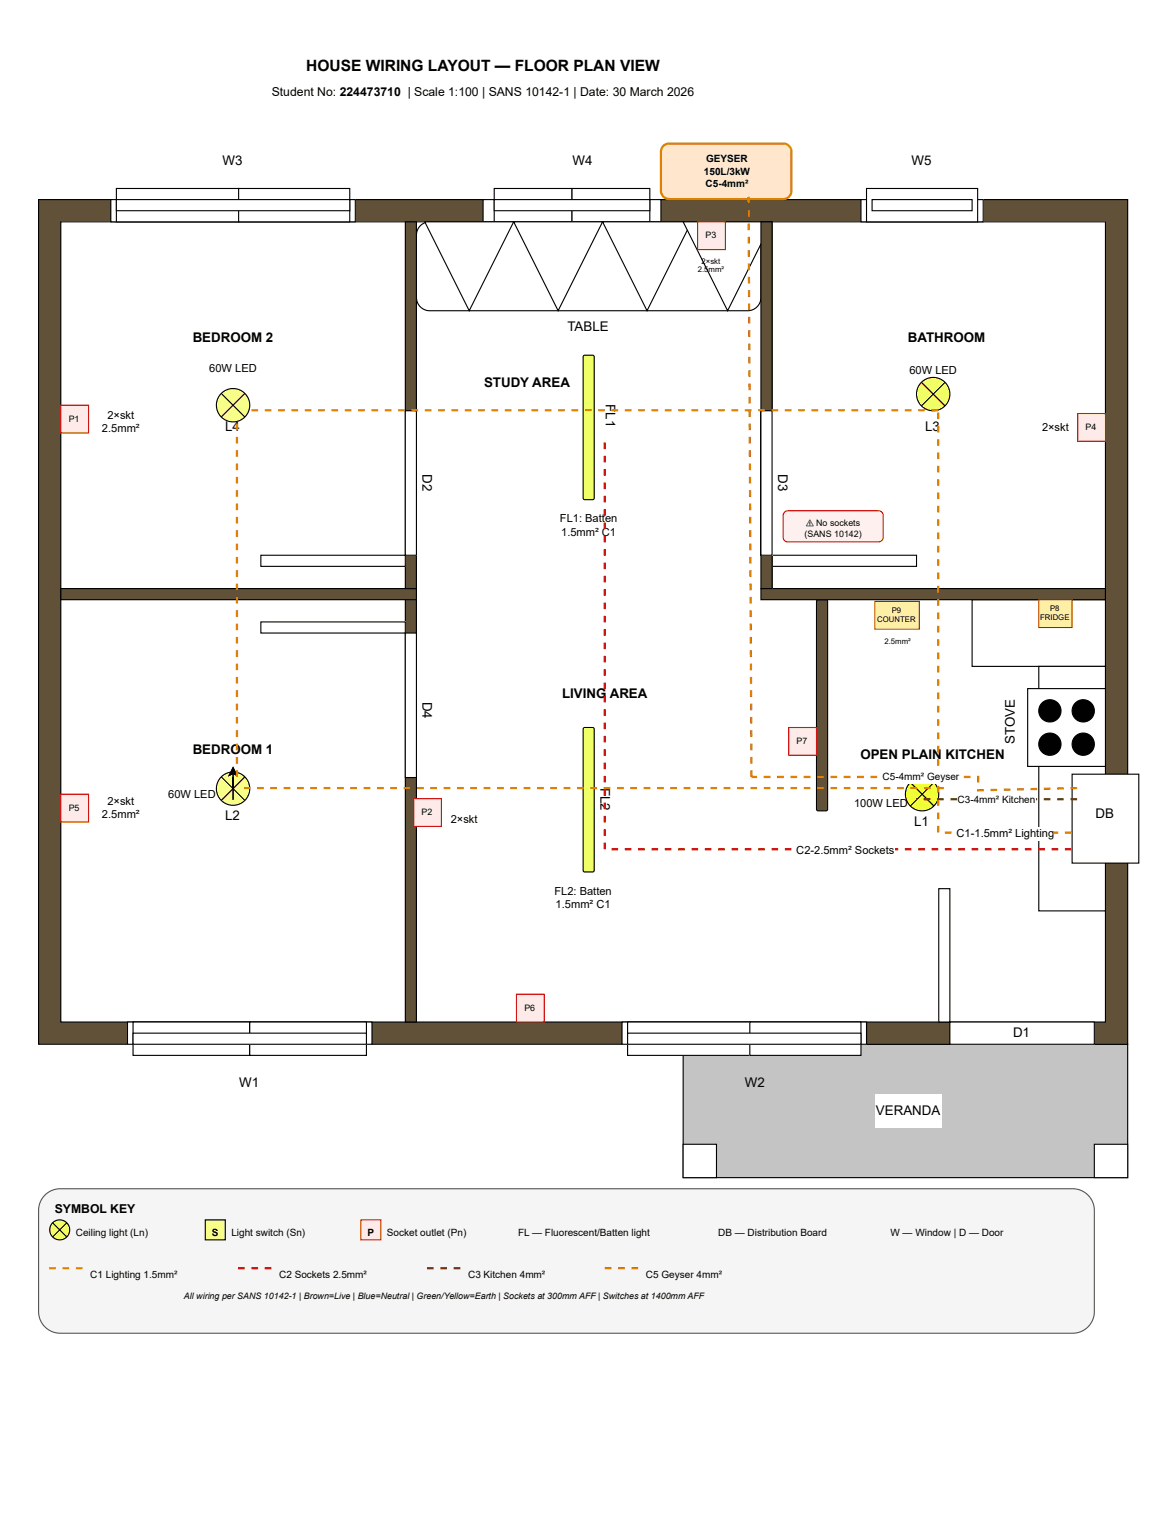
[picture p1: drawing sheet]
<svg xmlns="http://www.w3.org/2000/svg" width="216mm" height="279mm" viewBox="0 0 216 279" stroke-linecap="round" stroke-linejoin="round" font-family="sans-serif">
<path d="M125.4 191.7h81.6v24.5h-81.6z" fill="#c4c4c4"/>
<path d="M125.4 191.7h81.6v24.5h-81.6z" fill="none" stroke="#000" stroke-width=".2"/>
<path d="M7.1 36.6h199.9v155.1h-199.9z" fill="#625139"/>
<path d="M7.1 36.6h199.9v155.1h-199.9z" fill="none" stroke="#000" stroke-width=".2"/>
<path d="M11.2 40.7h191.7v146.9h-191.7z" fill="#fff"/>
<path d="M11.2 40.7h191.7v146.9h-191.7z" fill="none" stroke="#000" stroke-width=".2"/>
<path d="M11.2 108.1h65.3v2h-65.3z" fill="#625139"/>
<path d="M11.2 108.1h65.3v2h-65.3z" fill="none" stroke="#000" stroke-width=".2"/>
<path d="M74.4 40.7h2.1v67.4h-2.1z" fill="#625139"/>
<path d="M74.4 40.7h2.1v67.4h-2.1z" fill="none" stroke="#000" stroke-width=".2"/>
<path d="M74.4 110.1h2.1v77.5h-2.1z" fill="#625139"/>
<path d="M74.4 110.1h2.1v77.5h-2.1z" fill="none" stroke="#000" stroke-width=".2"/>
<circle cx="171.3" cy="72.3" r="3.1" fill="#efff65"/>
<g fill="none" stroke="#000" stroke-width=".2">
<path d="M169.2 70.2l4.3 4.3M173.5 70.2l-4.3 4.3"/>
<circle cx="171.3" cy="72.3" r="3.1"/>
</g>
<circle cx="42.8" cy="144.8" r="3.1" fill="#f6ff88"/>
<g fill="none" stroke="#000" stroke-width=".2">
<path d="M40.6 142.6l4.4 4.3M45 142.6l-4.4 4.3"/>
<circle cx="42.8" cy="144.8" r="3.1"/>
</g>
<path d="M158.1 36.6h22.4v4.1h-22.4z" fill="#fff"/>
<path d="M158.1 36.6h22.4v4.1h-22.4zM160.3 36.6v4.1M178.3 36.6v4.1" fill="none" stroke="#000" stroke-width=".2"/>
<path d="M20.3 36.6h44.9v4.1h-44.9z" fill="#fff"/>
<path d="M20.3 36.6h44.9v4.1h-44.9zM24.8 36.6v4.1M60.7 36.6v4.1" fill="none" stroke="#000" stroke-width=".2"/>
<path d="M88.7 36.6h32.6v4.1h-32.6z" fill="#fff"/>
<path d="M88.7 36.6h32.6v4.1h-32.6zM92 36.6v4.1M118.1 36.6v4.1" fill="none" stroke="#000" stroke-width=".2"/>
<path d="M23.4 187.6h44.9v4.1h-44.9z" fill="#fff"/>
<path d="M23.4 187.6h44.9v4.1h-44.9zM27.9 187.6v4.1M63.8 187.6v4.1" fill="none" stroke="#000" stroke-width=".2"/>
<path d="M114.2 187.6h44.9v4.1h-44.9z" fill="#fff"/>
<path d="M114.2 187.6h44.9v4.1h-44.9zM118.7 187.6v4.1M154.6 187.6v4.1" fill="none" stroke="#000" stroke-width=".2"/>
<path d="M21.4 34.6h22.4v6.1h-22.4z" fill="#fff"/>
<path d="M21.4 34.6h22.4v6.1h-22.4z" fill="none" stroke="#000" stroke-width=".2"/>
<path d="M43.8 34.6h20.4v6.1h-20.4z" fill="#fff"/>
<path d="M43.8 34.6h20.4v6.1h-20.4z" fill="none" stroke="#000" stroke-width=".2"/>
<path d="M90.7 34.6h14.3v6.1h-14.3z" fill="#fff"/>
<path d="M90.7 34.6h14.3v6.1h-14.3z" fill="none" stroke="#000" stroke-width=".2"/>
<path d="M105 34.6h14.3v6.1h-14.3z" fill="#fff"/>
<path d="M105 34.6h14.3v6.1h-14.3z" fill="none" stroke="#000" stroke-width=".2"/>
<path d="M159.1 34.6h20.4v6.1h-20.4z" fill="#fff"/>
<path d="M159.1 34.6h20.4v6.1h-20.4z" fill="none" stroke="#000" stroke-width=".2"/>
<path d="M24.4 187.6h21.4v6.1h-21.4z" fill="#fff"/>
<path d="M24.4 187.6h21.4v6.1h-21.4z" fill="none" stroke="#000" stroke-width=".2"/>
<path d="M45.8 187.6h21.5v6.1h-21.5z" fill="#fff"/>
<path d="M45.8 187.6h21.5v6.1h-21.5z" fill="none" stroke="#000" stroke-width=".2"/>
<path d="M115.2 187.6h22.5v6.1h-22.5z" fill="#fff"/>
<path d="M115.2 187.6h22.5v6.1h-22.5z" fill="none" stroke="#000" stroke-width=".2"/>
<path d="M137.7 187.6h20.4v6.1h-20.4z" fill="#fff"/>
<path d="M137.7 187.6h20.4v6.1h-20.4z" fill="none" stroke="#000" stroke-width=".2"/>
<path d="M174.4 187.6h26.5v4.1h-26.5z" fill="#fff"/>
<path d="M174.4 187.6h26.5v4.1h-26.5z" fill="none" stroke="#000" stroke-width=".2"/>
<path d="M139.7 75.4h2v26.5h-2z" fill="#fff"/>
<path d="M139.7 75.4h2v26.5h-2z" fill="none" stroke="#000" stroke-width=".2"/>
<path d="M74.4 75.4h2.1v26.5h-2.1z" fill="#fff"/>
<path d="M74.4 75.4h2.1v26.5h-2.1z" fill="none" stroke="#000" stroke-width=".2"/>
<path d="M178.5 110.1h24.4v12.2h-24.4z" fill="#fff"/>
<path d="M178.5 110.1h24.4v12.2h-24.4z" fill="none" stroke="#000" stroke-width=".2"/>
<path d="M190.7 122.3h12.2v44.9h-12.2z" fill="#fff"/>
<path d="M190.7 122.3h12.2v44.9h-12.2z" fill="none" stroke="#000" stroke-width=".2"/>
<path d="M196.8 142.1h12.3v16.3h-12.3z" fill="#fff"/>
<path d="M196.8 142.1h12.3v16.3h-12.3z" fill="none" stroke="#000" stroke-width=".2"/>
<path d="M188.7 126.4h14.2v14.3h-14.2z" fill="#fff"/>
<path d="M188.7 126.4h14.2v14.3h-14.2z" fill="none" stroke="#000" stroke-width=".2"/>
<circle cx="198.9" cy="130.5" r="2.04" fill="#010101"/>
<circle cx="198.9" cy="130.5" r="2.04" fill="none" stroke="#000" stroke-width=".2"/>
<circle cx="198.9" cy="136.6" r="2.04" fill="#010101"/>
<circle cx="198.9" cy="136.6" r="2.04" fill="none" stroke="#000" stroke-width=".2"/>
<circle cx="192.7" cy="130.5" r="2.04" fill="#010101"/>
<circle cx="192.7" cy="130.5" r="2.04" fill="none" stroke="#000" stroke-width=".2"/>
<circle cx="192.7" cy="136.6" r="2.04" fill="#010101"/>
<circle cx="192.7" cy="136.6" r="2.04" fill="none" stroke="#000" stroke-width=".2"/>
<path d="M74.4 116.2h2.1v26.5h-2.1z" fill="#fff"/>
<path d="M74.4 116.2h2.1v26.5h-2.1z" fill="none" stroke="#000" stroke-width=".2"/>
<path d="M139.7 75.4h2v26.5h-2z" fill="#fff"/>
<path d="M139.7 75.4h2v26.5h-2z" fill="none" stroke="#000" stroke-width=".2"/>
<path d="M107.1 65.3l1.7-.1 .3 .3v25.9l-.3 .3h-1.4l-.3-.3z" fill="#efff65"/>
<path d="M107.1 65.3l1.7-.1 .3 .3v25.9l-.3 .3h-1.4l-.3-.3z" fill="none" stroke="#000" stroke-width=".2"/>
<path d="M107.1 133.6h1.7l.3 .3v25.9l-.3 .3h-1.4l-.3-.3z" fill="#efff65"/>
<path d="M107.1 133.6h1.7l.3 .3v25.9l-.3 .3h-1.4l-.3-.3z" fill="none" stroke="#000" stroke-width=".2"/>
<path d="M150 110.2l1.6-.1 .3 .3v38.1l-.3 .4h-1.4l-.3-.4z" fill="#625139"/>
<path d="M150 110.2l1.6-.1 .3 .3v38.1l-.3 .4h-1.4l-.3-.4z" fill="none" stroke="#000" stroke-width=".2"/>
<path d="M77.2 41.4l.8-.5 .9-.2h58.4a2.45 2.45 0 0 1 2.4 2.5v11.4a2.45 2.45 0 0 1-2.4 2.4h-58.4a2.45 2.45 0 0 1-2.4-2.4v-11.6l.2-.9z" fill="#fff"/>
<path d="M77.2 41.4l.8-.5 .9-.2h58.4a2.45 2.45 0 0 1 2.4 2.5v11.4a2.45 2.45 0 0 1-2.4 2.4h-58.4a2.45 2.45 0 0 1-2.4-2.4v-11.6l.2-.9z" fill="none" stroke="#000" stroke-width=".2"/>
<path d="M141.7 101.9h26.6v2.1h-26.6z" fill="#fff"/>
<path d="M141.7 101.9h26.6v2.1h-26.6z" fill="none" stroke="#000" stroke-width=".2"/>
<path d="M47.9 101.9h26.5v2.1h-26.5z" fill="#fff"/>
<path d="M47.9 101.9h26.5v2.1h-26.5z" fill="none" stroke="#000" stroke-width=".2"/>
<path d="M47.9 114.2h26.5v2h-26.5z" fill="#fff"/>
<path d="M47.9 114.2h26.5v2h-26.5z" fill="none" stroke="#000" stroke-width=".2"/>
<path d="M172.3 163.1h2.1v24.5h-2.1z" fill="#fff"/>
<path d="M172.3 163.1h2.1v24.5h-2.1z" fill="none" stroke="#000" stroke-width=".2"/>
<path d="M139.7 108.1h63.2v2h-63.2z" fill="#625139"/>
<path d="M139.7 108.1h63.2v2h-63.2z" fill="none" stroke="#000" stroke-width=".2"/>
<circle cx="169.3" cy="145.8" r="3.1" fill="#f0ff36"/>
<g fill="none" stroke="#010101" stroke-width=".2">
<path d="M167.1 143.6l4.4 4.4M171.5 143.6l-4.4 4.4"/>
<circle cx="169.3" cy="145.8" r="3.1"/>
</g>
<path d="M78 40.7h16.3l-8.2 16.3z" fill="#fff"/>
<path d="M78 40.7h16.3l-8.2 16.3z" fill="none" stroke="#000" stroke-width=".2"/>
<path d="M94.3 40.7h16.3l-8.1 16.3z" fill="#fff"/>
<path d="M94.3 40.7h16.3l-8.1 16.3z" fill="none" stroke="#000" stroke-width=".2"/>
<path d="M110.6 40.7h16.3l-8.1 16.3z" fill="#fff"/>
<path d="M110.6 40.7h16.3l-8.1 16.3z" fill="none" stroke="#000" stroke-width=".2"/>
<circle cx="130.5" cy="42.8" r="1.02" fill="#fff"/>
<circle cx="130.5" cy="42.8" r="1.02" fill="none" stroke="#000" stroke-width=".2"/>
<circle cx="128" cy="42.8" r="1.02" fill="#fff"/>
<circle cx="128" cy="42.8" r="1.02" fill="none" stroke="#000" stroke-width=".2"/>
<path d="M125.4 40.7h16.3l-8.1 16.3z" fill="#fff"/>
<path d="M125.4 40.7h16.3l-8.1 16.3z" fill="none" stroke="#000" stroke-width=".2"/>
<path d="M139.7 40.7h2v67.4h-2z" fill="#625139"/>
<path d="M139.7 40.7h2v67.4h-2zM42.8 140.9l.7 1.5-.7-.4-.7 .4zM42.8 142v4.8" fill="none" stroke="#000" stroke-width=".2"/>
<path d="M42.8 140.9l.7 1.5-.7-.4-.7 .4z" fill="#000"/>
<path d="M21.4 36.6h42.8v2.1h-42.8z" fill="#fff"/>
<path d="M21.4 36.6h42.8v2.1h-42.8z" fill="none" stroke="#000" stroke-width=".2"/>
<path d="M90.7 36.6h28.6v2.1h-28.6z" fill="#fff"/>
<path d="M90.7 36.6h28.6v2.1h-28.6z" fill="none" stroke="#000" stroke-width=".2"/>
<path d="M160.1 36.6h18.4v2.1h-18.4z" fill="#fff"/>
<path d="M160.1 36.6h18.4v2.1h-18.4z" fill="none" stroke="#000" stroke-width=".2"/>
<path d="M115.2 189.7h42.9v2h-42.9z" fill="#fff"/>
<path d="M115.2 189.7h42.9v2h-42.9z" fill="none" stroke="#000" stroke-width=".2"/>
<path d="M24.4 189.7h42.9v2h-42.9z" fill="#fff"/>
<path d="M24.4 189.7h42.9v2h-42.9z" fill="none" stroke="#000" stroke-width=".2"/>
<path d="M139.7 75.4h2v26.5h-2z" fill="#fff"/>
<path d="M139.7 75.4h2v26.5h-2z" fill="none" stroke="#000" stroke-width=".2"/>
<path d="M125.4 210.1h6.1v6.1h-6.1z" fill="#fff"/>
<path d="M125.4 210.1h6.1v6.1h-6.1z" fill="none" stroke="#000" stroke-width=".2"/>
<path d="M200.9 210.1h6.1v6.1h-6.1z" fill="#fff"/>
<path d="M200.9 210.1h6.1v6.1h-6.1z" fill="none" stroke="#000" stroke-width=".2"/>
<path d="M160.6 200.9h12.3v6.1h-12.3z" fill="#fff"/>
<path d="M11.2 74.4h5.1v5.1h-5.1z" fill="#ffeaea"/>
<path d="M11.2 74.4h5.1v5.1h-5.1z" fill="none" stroke="#c00" stroke-width=".2"/>
<path d="M75.9 146.6h5.1v5.1h-5.1z" fill="#ffeaea"/>
<path d="M75.9 146.6h5.1v5.1h-5.1z" fill="none" stroke="#c00" stroke-width=".2"/>
<path d="M128.1 40.7h5.1v5.1h-5.1z" fill="#ffeaea"/>
<path d="M128.1 40.7h5.1v5.1h-5.1z" fill="none" stroke="#c00" stroke-width=".2"/>
<path d="M197.8 75.9h5.1v5.1h-5.1z" fill="#ffeaea"/>
<path d="M197.8 75.9h5.1v5.1h-5.1z" fill="none" stroke="#c00" stroke-width=".2"/>
<path d="M144 94l.6-.2h16.7a.86 .86 0 0 1 .8 .8v4a.86 .86 0 0 1-.8 .9h-16.7a.86 .86 0 0 1-.8-.9v-4z" fill="#fff0f0"/>
<path d="M144 94l.6-.2h16.7a.86 .86 0 0 1 .8 .8v4a.86 .86 0 0 1-.8 .9h-16.7a.86 .86 0 0 1-.8-.9v-4z" fill="none" stroke="#c00" stroke-width=".2"/>
<path d="M11.2 145.8h5.1v5.1h-5.1z" fill="#ffeaea"/>
<path d="M11.2 145.8h5.1v5.1h-5.1z" fill="none" stroke="#c00" stroke-width=".2"/>
<path d="M94.8 182.5h5.1v5.1h-5.1z" fill="#ffeaea"/>
<path d="M94.8 182.5h5.1v5.1h-5.1z" fill="none" stroke="#c00" stroke-width=".2"/>
<path d="M144.8 133.6h5.1v5.1h-5.1z" fill="#ffeaea"/>
<path d="M144.8 133.6h5.1v5.1h-5.1z" fill="none" stroke="#c00" stroke-width=".2"/>
<path d="M190.7 110.1h6.1v5.1h-6.1z" fill="#fff0aa"/>
<path d="M190.7 110.1h6.1v5.1h-6.1z" fill="none" stroke="#840" stroke-width=".2"/>
<path d="M160.6 110.4h8.2v5.1h-8.2z" fill="#fff0aa"/>
<path d="M160.6 110.4h8.2v5.1h-8.2z" fill="none" stroke="#840" stroke-width=".2"/>
<path d="M121.8 26.8l.5-.3 .6-.2h20.9a1.53 1.53 0 0 1 1.5 1.6v7.1a1.53 1.53 0 0 1-1.5 1.5h-20.9a1.53 1.53 0 0 1-1.6-1.5v-7.3z" fill="#ffe6cc"/>
<path d="M121.8 26.8l.5-.3 .6-.2h20.9a1.53 1.53 0 0 1 1.5 1.6v7.1a1.53 1.53 0 0 1-1.5 1.5h-20.9a1.53 1.53 0 0 1-1.6-1.5v-7.3z" fill="none" stroke="#d79b00" stroke-width=".41"/>
<path d="M195.5 152.6h1.2v.4h-1.2zM193.1 152.6h1.2v.4h-1.2zM190.6 152.6h1.2v.4h-1.2zM188.2 152.6h1.2v.4h-1.2zM185.7 152.6h1.2v.4h-1.2zM183.3 152.6h1.2v.4h-1.2zM180.8 152.6h1.2v.4h-1.2zM178.4 152.6h1.2v.4h-1.2zM175.9 152.6h1.2v.4h-1.2zM173.5 152.6h1.2v.4h-1.2z" fill="#e08000"/>
<path d="M175.7 151.8h17.8v2.5h-17.8z" fill="#fff"/>
<g fill="#e08000">
<path d="M172 151.6h.4v1.2h-.4zM172 149.2h.4v1.2h-.4zM172 146.7h.4v1.2h-.4zM172 144.3h.4v1.2h-.4zM172 141.8h.4v1.2h-.4zM172 139.4h.4v1.2h-.4zM172 136.9h.4v1.2h-.4zM172 134.5h.4v1.2h-.4zM172 132h.4v1.2h-.4zM172 129.6h.4v1.2h-.4zM172 127.1h.4v1.3h-.4zM172 124.7h.4v1.2h-.4zM172 122.2h.4v1.3h-.4zM172 119.8h.4v1.2h-.4zM172 117.3h.4v1.3h-.4zM172 114.9h.4v1.2h-.4zM172 112.4h.4v1.3h-.4zM172 110h.4v1.2h-.4zM172 107.5h.4v1.3h-.4zM172 105.1h.4v1.2h-.4zM172 102.6h.4v1.3h-.4zM172 100.2h.4v1.2h-.4zM172 97.7h.4v1.3h-.4zM172 95.3h.4v1.2h-.4zM172 92.9h.4v1.2h-.4zM172 90.4h.4v1.2h-.4zM172 88h.4v1.2h-.4zM172 85.5h.4v1.2h-.4zM172 83.1h.4v1.2h-.4zM172 80.6h.4v1.2h-.4zM172 78.2h.4v1.2h-.4zM172 75.7h.4v1.2h-.4z"/>
<path d="M171 75.1h1.2v.4h-1.2zM168.6 75.1h1.2v.4h-1.2zM166.1 75.1h1.2v.4h-1.2zM163.7 75.1h1.2v.4h-1.2zM161.2 75.1h1.2v.4h-1.2zM158.8 75.1h1.2v.4h-1.2zM156.3 75.1h1.3v.4h-1.3zM153.9 75.1h1.2v.4h-1.2zM151.4 75.1h1.3v.4h-1.3zM149 75.1h1.2v.4h-1.2zM146.5 75.1h1.3v.4h-1.3zM144.1 75.1h1.2v.4h-1.2zM141.6 75.1h1.3v.4h-1.3zM139.2 75.1h1.2v.4h-1.2zM136.7 75.1h1.3v.4h-1.3zM134.3 75.1h1.2v.4h-1.2zM131.8 75.1h1.3v.4h-1.3zM129.4 75.1h1.2v.4h-1.2zM126.9 75.1h1.3v.4h-1.3zM124.5 75.1h1.2v.4h-1.2zM122.1 75.1h1.2v.4h-1.2zM119.6 75.1h1.2v.4h-1.2zM117.2 75.1h1.2v.4h-1.2zM114.7 75.1h1.2v.4h-1.2zM112.3 75.1h1.2v.4h-1.2zM109.8 75.1h1.2v.4h-1.2zM107.4 75.1h1.2v.4h-1.2zM104.9 75.1h1.2v.4h-1.2zM102.5 75.1h1.2v.4h-1.2zM100 75.1h1.2v.4h-1.2zM97.6 75.1h1.2v.4h-1.2zM95.1 75.1h1.2v.4h-1.2zM92.7 75.1h1.2v.4h-1.2zM90.2 75.1h1.2v.4h-1.2zM87.8 75.1h1.2v.4h-1.2zM85.3 75.1h1.3v.4h-1.3zM82.9 75.1h1.2v.4h-1.2zM80.4 75.1h1.3v.4h-1.3zM78 75.1h1.2v.4h-1.2zM75.5 75.1h1.3v.4h-1.3zM73.1 75.1h1.2v.4h-1.2zM70.6 75.1h1.3v.4h-1.3zM68.2 75.1h1.2v.4h-1.2zM65.7 75.1h1.3v.4h-1.3zM63.3 75.1h1.2v.4h-1.2zM60.8 75.1h1.3v.4h-1.3zM58.4 75.1h1.2v.4h-1.2zM55.9 75.1h1.3v.4h-1.3zM53.5 75.1h1.2v.4h-1.2zM51.1 75.1h1.2v.4h-1.2zM48.6 75.1h1.2v.4h-1.2zM46.2 75.1h1.2v.4h-1.2zM43.7 75.1h1.2v.4h-1.2z"/>
</g>
<path d="M195.5 155.7h1.2v.4h-1.2zM193.1 155.7h1.2v.4h-1.2zM190.6 155.7h1.2v.4h-1.2zM188.2 155.7h1.2v.4h-1.2zM185.7 155.7h1.2v.4h-1.2zM183.3 155.7h1.2v.4h-1.2zM180.8 155.7h1.2v.4h-1.2zM178.4 155.7h1.2v.4h-1.2zM175.9 155.7h1.2v.4h-1.2zM173.5 155.7h1.2v.4h-1.2zM171 155.7h1.2v.4h-1.2zM168.6 155.7h1.2v.4h-1.2zM166.1 155.7h1.2v.4h-1.2zM163.7 155.7h1.2v.4h-1.2zM161.2 155.7h1.2v.4h-1.2zM158.8 155.7h1.2v.4h-1.2zM156.3 155.7h1.3v.4h-1.3zM153.9 155.7h1.2v.4h-1.2zM151.4 155.7h1.3v.4h-1.3zM149 155.7h1.2v.4h-1.2zM146.5 155.7h1.3v.4h-1.3zM144.1 155.7h1.2v.4h-1.2zM141.6 155.7h1.3v.4h-1.3zM139.2 155.7h1.2v.4h-1.2zM136.7 155.7h1.3v.4h-1.3zM134.3 155.7h1.2v.4h-1.2zM131.8 155.7h1.3v.4h-1.3zM129.4 155.7h1.2v.4h-1.2zM126.9 155.7h1.3v.4h-1.3zM124.5 155.7h1.2v.4h-1.2zM122.1 155.7h1.2v.4h-1.2zM119.6 155.7h1.2v.4h-1.2zM117.2 155.7h1.2v.4h-1.2zM114.7 155.7h1.2v.4h-1.2zM112.3 155.7h1.2v.4h-1.2z" fill="#c00"/>
<path d="M146.1 154.9h18.2v2.4h-18.2z" fill="#fff"/>
<path d="M110.8 154.7h.4v1.2h-.4zM110.8 152.2h.4v1.2h-.4zM110.8 149.8h.4v1.2h-.4zM110.8 147.3h.4v1.2h-.4zM110.8 144.9h.4v1.2h-.4zM110.8 142.4h.4v1.3h-.4zM110.8 140h.4v1.2h-.4zM110.8 137.5h.4v1.3h-.4zM110.8 135.1h.4v1.2h-.4zM110.8 132.6h.4v1.3h-.4zM110.8 130.2h.4v1.2h-.4zM110.8 127.7h.4v1.3h-.4zM110.8 125.3h.4v1.2h-.4zM110.8 122.8h.4v1.3h-.4zM110.8 120.4h.4v1.2h-.4zM110.8 117.9h.4v1.3h-.4zM110.8 115.5h.4v1.2h-.4zM110.8 113h.4v1.3h-.4zM110.8 110.6h.4v1.2h-.4zM110.8 108.2h.4v1.2h-.4zM110.8 105.7h.4v1.2h-.4zM110.8 103.3h.4v1.2h-.4zM110.8 100.8h.4v1.2h-.4zM110.8 98.4h.4v1.2h-.4zM110.8 95.9h.4v1.2h-.4zM110.8 93.5h.4v1.2h-.4zM110.8 91h.4v1.2h-.4zM110.8 88.6h.4v1.2h-.4zM110.8 86.1h.4v1.2h-.4zM110.8 83.7h.4v1.2h-.4zM110.8 81.2h.4v1.2h-.4z" fill="#c00"/>
<path d="M196.5 146.5h1.2v.4h-1.2zM194.1 146.5h1.2v.4h-1.2zM191.6 146.5h1.2v.4h-1.2zM189.2 146.5h1.2v.4h-1.2zM186.7 146.5h1.3v.4h-1.3zM184.3 146.5h1.2v.4h-1.2zM181.8 146.5h1.3v.4h-1.3zM179.4 146.5h1.2v.4h-1.2zM176.9 146.5h1.3v.4h-1.3zM174.5 146.5h1.2v.4h-1.2zM172 146.5h1.3v.4h-1.3zM169.6 146.5h1.2v.4h-1.2zM168.2 146.5h.2v.4h-.2z" fill="#840"/>
<path d="M175.7 145.7h14.5v2.2h-14.5z" fill="#fff"/>
<path d="M196.5 144.5h1.2l.1 .4h-1.3zM194.1 144.6l1.2-.1v.4l-1.2 .1zM191.6 144.6h1.2l.1 .4h-1.3zM189.2 144.7l1.2-.1v.4l-1.2 .1zM186.7 144.7h1.3v.4h-1.3zM184.3 144.8l1.2-.1v.5h-1.2zM181.8 144.8h1.3v.4h-1.3zM179.4 144.9h.4v.2h-.2v-.2h1v.4h-1.2zM179.4 142.4h.4v1.3h-.4v-1.1h.2v.2h-.2zM176.9 142.4h1.3v.4h-1.3zM174.5 142.4h1.2v.4h-1.2zM172 142.4h1.3v.4h-1.3zM169.6 142.4h1.2v.4h-1.2zM167.1 142.4h1.3v.4h-1.3zM164.7 142.4h1.2v.4h-1.2zM162.3 142.4h1.2v.4h-1.2zM159.8 142.4h1.2v.4h-1.2zM157.4 142.4h1.2v.4h-1.2zM154.9 142.4h1.2v.4h-1.2zM152.5 142.4h1.2v.4h-1.2zM150 142.4h1.2v.4h-1.2zM147.6 142.4h1.2v.4h-1.2zM145.1 142.4h1.2v.4h-1.2zM142.7 142.4h1.2v.4h-1.2zM140.2 142.4h1.2v.4h-1.2zM138 142.4h1v.4h-1z" fill="#c60"/>
<path d="M162 141.6h14.1v2.3h-14.1z" fill="#fff"/>
<path d="M137.8 141.4h.4v1.2h-.4zM137.7 139h.5v1.2h-.4zM137.7 136.5h.4v1.2h-.4zM137.7 134.1h.4v1.2h-.4zM137.7 131.6h.4v1.2h-.4zM137.7 129.2h.4v1.2h-.4zM137.7 126.7h.4v1.2h-.4zM137.7 124.3h.4v1.2h-.4zM137.7 121.8h.4v1.2h-.4zM137.6 119.4h.5v1.2h-.4zM137.6 116.9h.4v1.2l-.4 .1zM137.6 114.5h.4v1.2h-.4zM137.6 112h.4v1.3h-.4zM137.6 109.6h.4v1.2h-.4zM137.6 107.1h.4v1.3h-.4zM137.6 104.7h.4v1.2h-.4zM137.6 102.2h.4v1.3h-.4zM137.5 99.8h.5v1.2h-.4zM137.5 97.3h.4v1.3h-.4zM137.5 94.9h.4v1.2h-.4zM137.5 92.4h.4v1.3h-.4zM137.5 90h.4v1.2h-.4zM137.5 87.5h.4v1.3h-.4zM137.5 85.1h.4v1.2h-.4zM137.5 82.7l.4-.1v1.3h-.4zM137.4 80.2h.5v1.2h-.4zM137.4 77.8h.4v1.2h-.4zM137.4 75.3h.4v1.2h-.4zM137.4 72.9h.4v1.2h-.4zM137.4 70.4h.4v1.2h-.4zM137.4 68h.4v1.2h-.4zM137.4 65.5h.4v1.2h-.4zM137.4 63.1h.4v1.2h-.4zM137.3 60.6h.5v1.2h-.4zM137.3 58.2h.4v1.2h-.4zM137.3 55.7h.4v1.2h-.4zM137.3 53.3h.4v1.2h-.4zM137.3 50.8h.4v1.2h-.4zM137.3 48.4h.4v1.2h-.4zM137.3 45.9h.4v1.2l-.4 .1zM137.3 43.5h.4v1.2h-.4zM137.2 41h.5v1.3h-.4zM137.2 38.6h.4v1.2h-.4zM137.2 36.1h.4v1.3h-.4z" fill="#c60"/>
<path d="M8.2 219.4l1.3-.9 1.6-.3h185.8a4 4 0 0 1 4 4v18.6a4 4 0 0 1-4 3.9h-185.8a4 4 0 0 1-4-3.9v-18.9l.4-1.5z" fill="#f5f5f5"/>
<path d="M8.2 219.4l1.3-.9 1.6-.3h185.8a4 4 0 0 1 4 4v18.6a4 4 0 0 1-4 3.9h-185.8a4 4 0 0 1-4-3.9v-18.9l.4-1.5z" fill="none" stroke="#555" stroke-width=".2"/>
<circle cx="11" cy="225.8" r="1.84" fill="#efff65"/>
<g fill="none" stroke="#000" stroke-width=".2">
<path d="M9.7 224.5l2.6 2.6M12.3 224.5l-2.6 2.6"/>
<circle cx="11" cy="225.8" r="1.84"/>
</g>
<path d="M37.7 223.9h3.7v3.7h-3.7z" fill="#ff8"/>
<path d="M37.7 223.9h3.7v3.7h-3.7z" fill="none" stroke="#000" stroke-width=".2"/>
<path d="M66.3 223.9h3.6v3.7h-3.6z" fill="#ffeaea"/>
<path d="M66.3 223.9h3.6v3.7h-3.6z" fill="none" stroke="#c00" stroke-width=".2"/>
<path d="M9 232.6h1.2v.4h-1.2zM11.5 232.6h1.2v.4h-1.2zM13.9 232.6h1.2v.4h-1.2z" fill="#e08000"/>
<path d="M43.7 232.6h1.2v.4h-1.2zM46.2 232.6h1.2v.4h-1.2zM48.6 232.6h1.2v.4h-1.2z" fill="#c00"/>
<path d="M78.4 232.6h1.2v.4h-1.2zM80.8 232.6h1.3v.4h-1.3zM83.3 232.6h1.2v.4h-1.2z" fill="#840"/>
<path d="M111 232.6h1.3v.4h-1.3zM113.5 232.6h1.2v.4h-1.2zM115.9 232.6h1.3v.4h-1.3z" fill="#c60"/>
<g fill="#e08000">
<path d="M172 144.5h1.3v.4h-1.3zM169.6 144.5h1.2v.4h-1.2zM167.1 144.5h1.3v.4h-1.3zM164.7 144.5h1.2v.4h-1.2zM162.2 144.5h1.3v.4h-1.3zM159.8 144.5h1.2v.4h-1.2zM157.3 144.5h1.3v.4h-1.3zM154.9 144.5h1.2v.4h-1.2zM152.5 144.5h1.2v.4h-1.2zM150 144.5h1.2v.4h-1.2zM147.6 144.5h1.2v.4h-1.2zM145.1 144.5h1.2v.4h-1.2zM142.7 144.5h1.2v.4h-1.2zM140.2 144.5h1.2v.4h-1.2zM137.8 144.5h1.2v.4h-1.2zM135.3 144.5h1.2v.4h-1.2zM132.9 144.5h1.2v.4h-1.2zM130.4 144.5h1.2v.4h-1.2zM128 144.5h1.2v.4h-1.2zM125.5 144.5h1.2v.4h-1.2zM123.1 144.5h1.2v.4h-1.2zM120.6 144.5h1.2v.4h-1.2zM118.2 144.5h1.2v.4h-1.2zM115.7 144.5h1.3v.4h-1.3zM113.3 144.5h1.2v.4h-1.2zM110.8 144.5h1.3v.4h-1.3zM108.4 144.5h1.2v.4h-1.2zM105.9 144.5h1.3v.4h-1.3zM103.5 144.5h1.2v.4h-1.2zM101 144.5h1.3v.4h-1.3zM98.6 144.5h1.2v.4h-1.2zM96.1 144.5h1.3v.4h-1.3zM93.7 144.5h1.2v.4h-1.2zM91.2 144.5h1.3v.4h-1.3zM88.8 144.5h1.2v.4h-1.2zM86.3 144.5h1.3v.4h-1.3zM83.9 144.5h1.2v.4h-1.2zM81.5 144.5h1.2v.4h-1.2zM79 144.5h1.2v.4h-1.2zM76.6 144.5h1.2v.4h-1.2zM74.1 144.5h1.2v.4h-1.2zM71.7 144.5h1.2v.4h-1.2zM69.2 144.5h1.2v.4h-1.2zM66.8 144.5h1.2v.4h-1.2zM64.3 144.5h1.2v.4h-1.2zM61.9 144.5h1.2v.4h-1.2zM59.4 144.5h1.2v.4h-1.2zM57 144.5h1.2v.4h-1.2zM54.5 144.5h1.2v.4h-1.2zM52.1 144.5h1.2v.4h-1.2zM49.6 144.5h1.2v.4h-1.2zM47.2 144.5h1.2v.4h-1.2zM44.7 144.5h1.3v.4h-1.3z"/>
<path d="M43.3 141.4h.4v1.2h-.4zM43.3 139h.4v1.2h-.4zM43.3 136.5h.4v1.2h-.4zM43.3 134.1h.4v1.2h-.4zM43.3 131.6h.4v1.2h-.4zM43.3 129.2h.4v1.2h-.4zM43.3 126.7h.4v1.2h-.4zM43.3 124.3h.4v1.2h-.4zM43.3 121.8h.4v1.2h-.4zM43.3 119.4h.4v1.2h-.4zM43.3 116.9h.4v1.2h-.4zM43.3 114.5h.4v1.2h-.4zM43.3 112h.4v1.3h-.4zM43.3 109.6h.4v1.2h-.4zM43.3 107.1h.4v1.3h-.4zM43.3 104.7h.4v1.2h-.4zM43.3 102.2h.4v1.3h-.4zM43.3 99.8h.4v1.2h-.4zM43.3 97.3h.4v1.3h-.4zM43.3 94.9h.4v1.2h-.4zM43.3 92.4h.4v1.3h-.4zM43.3 90h.4v1.2h-.4zM43.3 87.5h.4v1.3h-.4zM43.3 85.1h.4v1.2h-.4zM43.3 82.6h.4v1.3h-.4zM43.3 80.2h.4v1.2h-.4zM43.3 77.8h.4v1.2h-.4z"/>
</g>
<circle cx="42.8" cy="74.4" r="3.1" fill="#f6ff88"/>
<g fill="none" stroke="#000" stroke-width=".2">
<path d="M40.6 72.2l4.4 4.4M45 72.2l-4.4 4.4"/>
<circle cx="42.8" cy="74.4" r="3.1"/>
</g>
<text font-size="2.9" x="56.2" y="13.1">HOUSE WIRING LAYOUT — FLOOR PLAN VIEW</text>
<g font-size="2.4">
<text x="40.9" y="30.2">W3</text>
<text x="105.1" y="30.2">W4</text>
<text x="167.3" y="30.2">W5</text>
<text x="35.4" y="62.9">BEDROOM 2</text>
<text x="104.2" y="60.8">TABLE</text>
<text x="166.7" y="62.9">BATHROOM</text>
<text x="88.9" y="71">STUDY AREA</text>
<text x="111.2" y="74.2" transform="rotate(90 111.2 74.2)">FL1</text>
<text x="41.3" y="79.2">L4</text>
<text x="169.9" y="79.2">L3</text>
<text x="77.6" y="87" transform="rotate(90 77.6 87)">D2</text>
<text x="142.9" y="87" transform="rotate(90 142.9 87)">D3</text>
<text x="77.6" y="128.8" transform="rotate(90 77.6 128.8)">D4</text>
<text x="103.2" y="128.1">LIVING AREA</text>
<text x="186.3" y="136.6" transform="rotate(-90 186.3 136.6)">STOVE</text>
<text x="35.4" y="138.3">BEDROOM 1</text>
<text x="158" y="139.4">OPEN PLAIN KITCHEN</text>
<text x="110.2" y="144.6" transform="rotate(90 110.2 144.6)">FL2</text>
<text x="201.1" y="148.3">DB</text>
<text x="41.3" y="150.6">L2</text>
<text x="167.8" y="151.6">L1</text>
<text x="201.1" y="150.2">DB</text>
<text x="186" y="190.4">D1</text>
<text x="43.9" y="199.6">W1</text>
<text x="136.7" y="199.6">W2</text>
<text x="160.8" y="204.7">VERANDA</text>
</g>
<g font-size="2.2">
<text x="49.9" y="17.6">Student No: 224473710 | Scale 1:100 | SANS 10142-1 | Date: 30 March 2026</text>
<text x="10.1" y="222.6">SYMBOL KEY</text>
</g>
<g font-size="2">
<text x="38.4" y="68.4">60W LED</text>
<text x="167" y="68.6">60W LED</text>
<text x="19.7" y="76.9">2×skt</text>
<text x="18.7" y="79.4">2.5mm²</text>
<text x="191.3" y="79.2">2×skt</text>
<text x="102.8" y="95.9">FL1: Batten</text>
<text x="103" y="98.4">1.5mm² C1</text>
<text x="19.7" y="147.7">2×skt</text>
<text x="30.9" y="146.5">60W LED</text>
<text x="156.8" y="148.1">100W LED</text>
<text x="18.7" y="150.2">2.5mm²</text>
<text x="82.8" y="151">2×skt</text>
<text x="175.6" y="153.6">C1-1.5mm² Lighting</text>
<text x="146.2" y="156.7">C2-2.5mm² Sockets</text>
<text x="101.8" y="164.3">FL2: Batten</text>
<text x="102" y="166.7">1.5mm² C1</text>
</g>
<g font-size="1.8">
<text x="129.6" y="29.8">GEYSER</text>
<text x="129.2" y="32.1">150L/3kW</text>
<text x="129.5" y="34.3">C5-4mm²</text>
<text x="162" y="143.2">C5-4mm² Geyser</text>
<text x="175.8" y="147.3">C3-4mm² Kitchen</text>
<text x="13.9" y="226.9">Ceiling light (Ln)</text>
<text x="38.9" y="226.9">S</text>
<text x="42.5" y="226.9">Light switch (Sn)</text>
<text x="67.5" y="226.9">P</text>
<text x="71" y="226.9">Socket outlet (Pn)</text>
<text x="95.1" y="226.9">FL — Fluorescent/Batten light</text>
<text x="131.8" y="226.9">DB — Distribution Board</text>
<text x="163.5" y="226.9">W — Window | D — Door</text>
<text x="16.6" y="234.6">C1 Lighting 1.5mm²</text>
<text x="51.3" y="234.6">C2 Sockets 2.5mm²</text>
<text x="85.9" y="234.6">C3 Kitchen 4mm²</text>
<text x="118.6" y="234.6">C5 Geyser 4mm²</text>
</g>
<g font-size="1.6">
<text x="129.5" y="43.8">P3</text>
<text x="12.6" y="77.4">P1</text>
<text x="199.3" y="79">P4</text>
<text x="147.7" y="98.6">(SANS 10142)</text>
<text x="148" y="96.5">⚠ No sockets</text>
<text x="146.2" y="136.6">P7</text>
<text x="12.6" y="148.9">P5</text>
<text x="77.4" y="149.7">P2</text>
<text x="96.3" y="185.6">P6</text>
<text x="33.8" y="238.5">All wiring per SANS 10142-1 | Brown=Live | Blue=Neutral | Green/Yellow=Earth | Sockets at 300mm AFF | Switches at 1400mm AFF</text>
</g>
<g font-size="1.4">
<text x="128.1" y="50">2.5mm²</text>
<text x="128.8" y="48.4">2×skt</text>
<text x="163.7" y="112.5">P9</text>
<text x="191" y="113.9">FRIDGE</text>
<text x="192.8" y="112.2">P8</text>
<text x="161.1" y="114.2">COUNTER</text>
<text x="162.4" y="118.1">2.5mm²</text>
</g>
</svg>
